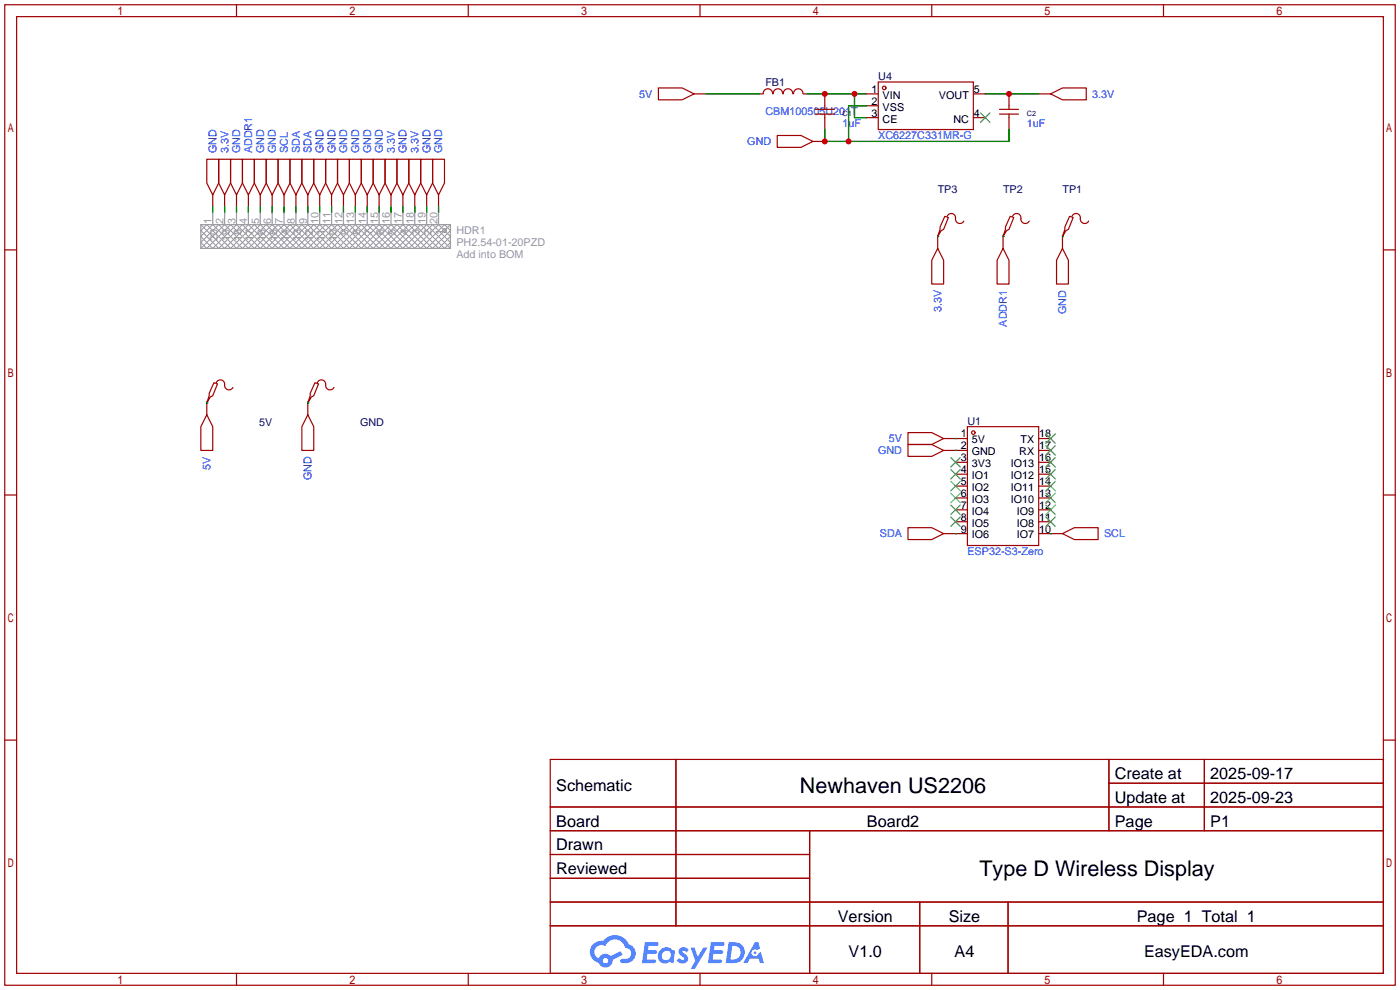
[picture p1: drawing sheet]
<svg xmlns="http://www.w3.org/2000/svg" width="299mm" height="212mm" viewBox="0 0 299 212" stroke-linecap="round" stroke-linejoin="round" font-family="sans-serif">
<g fill="none" stroke="#a10000" stroke-width=".25">
<path d="M1 1h297.2v209.6h-297.2zM3.6 3.6h292.1v204.4h-292.1zM50.5 1v2.6M100.1 1v2.6M149.6 1v2.6M199.1 1v2.6M248.7 1v2.6M1 53.4h2.6M295.7 53.4h2.5M1 105.8h2.6M295.7 105.8h2.5M1 158.2h2.6"/>
<path d="M295.7 158.2h2.5M117.6 162.3h178.1v45.7h-178.1zM117.6 172.5h178.1M117.6 177.5h178.1M144.5 162.3v35.6M173 177.5v30.5M237 162.3v15.2M237 167.4h58.7M257.4 162.3v15.2M117.6 182.6h55.4M117.6 192.8h178.1M117.6 187.7h55.4"/>
<path d="M117.6 197.9h178.1M196.6 192.8v15.2M215.4 192.8v15.2M50.5 208v2.6M100.1 208v2.6M149.6 208v2.6M199.1 208v2.6M248.7 208v2.6"/>
</g>
<g fill="#5487ff">
<path d="M145.3 202.7a1.3 1.3 0 0 1 1.9 .3l-.4 .6a.54 .54 0 0 0-.9-.2l.1 .2a1.34 1.34 0 0 1 .9 1.8 1.47 1.47 0 0 1-2.3-.1l.5-.6 .8 .5a.31 .31 0 0 0 .4-.3 .31 .31 0 0 0-.3-.4 1.12 1.12 0 0 1-.7-1.8z"/>
<path d="M147.6 202.5h.9l.6 2 1.2-2h.9l-2.7 4.6h-.9l1-1.7z"/>
<path d="M137.8 201.4h1.7a1.31 1.31 0 0 1 1.2 .2 .4 .4 0 0 1-.3 .5l-1.8 .1-.1 .9h1.6a.4 .4 0 0 1 .4 .4 .4 .4 0 0 1-.5 .4h-1.6l-.2 1.2h1.4a.46 .46 0 0 1 .5 0 .46 .46 0 0 1 .1 .5l-.4 .2h-2.6z"/>
<path d="M151.9 201.4h1.7a1.32 1.32 0 0 1 1.2 .2 .39 .39 0 0 1-.3 .5l-1.8 .1-.1 .9h1.6a.4 .4 0 0 1 .4 .4 .4 .4 0 0 1-.4 .4h-1.7l-.2 1.2h1.4a.46 .46 0 0 1 .5 0 .46 .46 0 0 1 .1 .5l-.4 .2h-2.6z"/>
<path d="M161.3 201.4h.8l.3 1.3-.6 .4a.75 .75 0 0 0-1.1 .3 .75 .75 0 0 0 .5 1 .75 .75 0 0 0 .9-.7l.5-.2 .6 2.3h-.8l-.3-.9h-1.8l-.5 .9h-1z"/>
<path d="M155.7 201.4l-.6 4.4h1.5a2.27 2.27 0 0 0 2.6-2.2 2.27 2.27 0 0 0-2.7-2.2zM156.5 202.1a1.5 1.5 0 0 1 1.8 1.6 1.5 1.5 0 0 1-1.9 1.4h-.3z"/>
<path d="M141.2 203a1.6 1.6 0 0 0-.3 2.3 1.6 1.6 0 0 0 2.3 .2l.7 .3 .3-2.4-.1-.3-.5-.1a1.58 1.58 0 0 0-2.4 0zM141.8 203.5a.98 .98 0 0 1 1.6 .4 .98 .98 0 0 1-1.1 1.3 .94 .94 0 0 1-.9-.7 .94 .94 0 0 1 .4-1z"/>
<path d="M126.8 201.8a2.37 2.37 0 0 0 1.1 4 1.54 1.54 0 0 0 1.8 1 1.54 1.54 0 0 0 1.2-1.6l2.2-1.1-.5-.8-2 1a1.57 1.57 0 0 0-2.7 .5 1.5 1.5 0 0 1-.7-2.1 1.5 1.5 0 0 1 2.2-.5 2.23 2.23 0 0 1 2.3-1.4 2.23 2.23 0 0 1 2 1.8 1.16 1.16 0 0 1 1.2 1.1 1.16 1.16 0 0 1-1.1 1.2h-.7a.47 .47 0 0 0-.5 .4 .47 .47 0 0 0 .4 .5 2.17 2.17 0 0 0 2.5-.9 2.17 2.17 0 0 0-.3-2.7l-.8-.4a3.2 3.2 0 0 0-5.5-.7l-1.1 .1zM128.8 205.3a.6 .6 0 0 1 1.2 0 .6 .6 0 0 1-1.2 0z"/>
<circle cx="161.4" cy="203.6" r=".28"/>
</g>
<g fill="none" stroke="#a10000" stroke-width=".25">
<path d="M140.7 18.8h5.1l2.5 1.3-2.5 1.2h-5.1zM187.7 17.5h20.3v10.2h-20.3zM44.2 34h2.5v5.1l-1.2 2.6-1.3-2.6zM46.7 34h2.6v5.1l-1.3 2.6-1.3-2.6zM49.3 34h2.5v5.1l-1.3 2.6-1.2-2.6zM51.8 34h2.6v5.1l-1.3 2.6-1.3-2.6zM54.4 34h2.5v5.1l-1.3 2.6-1.2-2.6zM56.9 34h2.5v5.1l-1.2 2.6-1.3-2.6zM59.4 34h2.6v5.1l-1.3 2.6-1.3-2.6zM62 34h2.5v5.1l-1.3 2.6-1.2-2.6zM64.5 34h2.6v5.1l-1.3 2.6-1.3-2.6zM67.1 34h2.5v5.1l-1.3 2.6-1.2-2.6z"/>
<path d="M69.6 34h2.5v5.1l-1.2 2.6-1.3-2.6zM72.1 34h2.6v5.1l-1.3 2.6-1.3-2.6zM74.7 34h2.5v5.1l-1.3 2.6-1.2-2.6zM77.2 34h2.6v5.1l-1.3 2.6-1.3-2.6zM79.8 34h2.5v5.1l-1.3 2.6-1.2-2.6zM82.3 34h2.5v5.1l-1.2 2.6-1.3-2.6zM84.8 34h2.6v5.1l-1.3 2.6-1.3-2.6zM87.4 34h2.5v5.1l-1.3 2.6-1.2-2.6zM89.9 34h2.6v5.1l-1.3 2.6-1.3-2.6zM92.5 34h2.5v5.1l-1.3 2.6-1.2-2.6zM148.3 20.1h2.6M162.3 20.1h.8"/>
<path d="M163.1 20.1a1.01 1.01 0 0 1 1-1.1 1.01 1.01 0 0 1 1 1.1M165.3 20.1a1.01 1.01 0 0 1 1-1.1 1.01 1.01 0 0 1 1 1.1M166.1 29h5.1l2.5 1.2-2.5 1.3h-5.1zM167.4 20.1a1.01 1.01 0 0 1 1-1.1 1.01 1.01 0 0 1 1 1.1M169.6 20.1a1.01 1.01 0 0 1 1-1.1 1.01 1.01 0 0 1 1 1.1M171.7 20.1h.8M173.7 30.2h2.6M174.2 24.4h4.1M174.2 23.4h4.1M176.3 20.1v3.3M176.3 24.4v3.3M185.2 20.1h2.5"/>
<path d="M185.2 22.6h2.5M185.2 25.1h2.5M208 20.1h2.6M208 25.1h2.6M213.6 24.4h4.1M213.6 23.4h4.1M215.6 20.1v3.3M215.6 24.4v3.3M222 20.1h2.5M224.5 20.1l2.6-1.3h5.1v2.5h-5.1zM45.5 41.7v2.5M48 41.7v2.5"/>
<path d="M50.5 41.7v2.5M53.1 41.7v2.5M55.6 41.7v2.5M58.2 41.7v2.5M60.7 41.7v2.5M63.2 41.7v2.5M65.8 41.7v2.5M68.3 41.7v2.5M70.9 41.7v2.5M73.4 41.7v2.5M75.9 41.7v2.5M78.5 41.7v2.5"/>
<path d="M81 41.7v2.5M83.6 41.7v2.5M86.1 41.7v2.5M88.6 41.7v2.5M91.2 41.7v2.5M93.7 41.7v2.5M200.4 53.1l1.3 2.5v5.1h-2.6v-5.1zM200.4 50.3v2.8M201.9 46.2l.8 .3-1 2.5-.5 .3-.8 1.2 .5-1.5v-.5zM202.4 46.2a.93 .93 0 0 1 1.2-.5 .93 .93 0 0 1 .6 1 .94 .94 0 0 0 .7 1 .94 .94 0 0 0 1.1-.5M214.4 53.1l1.2 2.5v5.1h-2.5v-5.1zM214.4 50.3v2.8"/>
<path d="M215.9 46.2l.8 .3-1.1 2.5-.5 .3-.7 1.2 .5-1.5v-.5zM216.4 46.2a.93 .93 0 0 1 1.1-.5 .93 .93 0 0 1 .7 1 .94 .94 0 0 0 .7 1 .94 .94 0 0 0 1.1-.5M227.1 53.1l1.2 2.5v5.1h-2.5v-5.1zM227.1 50.3v2.8M228.6 46.2l.8 .3-1.1 2.5-.5 .3-.7 1.2 .5-1.5v-.5zM229.1 46.2a.93 .93 0 0 1 1.1-.5 .93 .93 0 0 1 .7 1 .94 .94 0 0 0 .7 1 .94 .94 0 0 0 1.1-.5M44.2 88.6l1.3 2.6v5.1h-2.6v-5.1zM44.2 85.9v2.7M45.7 81.8l.8 .2-1 2.6-.5 .2-.8 1.3 .5-1.5v-.5zM46.2 81.8a.93 .93 0 0 1 1.2-.6 .93 .93 0 0 1 .6 1.1 .94 .94 0 0 0 .7 1 .94 .94 0 0 0 1.1-.5M65.8 88.6l1.3 2.6v5.1h-2.6v-5.1zM65.8 85.9v2.7"/>
<path d="M67.3 81.8l.8 .2-1 2.6-.6 .2-.7 1.3 .5-1.5v-.5zM67.8 81.8a.93 .93 0 0 1 1.1-.6 .93 .93 0 0 1 .7 1.1 .94 .94 0 0 0 .7 1 .94 .94 0 0 0 1.1-.5M194.1 92.5h5l2.6 1.2-2.6 1.3h-5zM194.1 95h5l2.6 1.3-2.6 1.2h-5zM201.7 93.7h5.1M201.7 96.3h5.1M204.2 98.8h2.6M206.8 91.2h15.2v25.4h-15.2zM222 93.7h2.5M222 96.3h2.5M222 98.8h2.5M194.1 112.8h5l2.6 1.2-2.6 1.3h-5z"/>
<path d="M201.7 114h5.1M204.2 101.3h2.6M204.2 103.9h2.6M204.2 106.4h2.6M204.2 109h2.6M204.2 111.5h2.6M222 101.3h2.5M222 103.9h2.5M222 106.4h2.5M222 109h2.5M222 111.5h2.5M222 114h5.1"/>
<path d="M227.1 114l2.5-1.2h5.1v2.5h-5.1z"/>
<circle cx="189" cy="18.8" r=".38"/>
<circle cx="208" cy="92.5" r=".38"/>
</g>
<g fill="none" stroke="#008700" stroke-width=".25">
<path d="M150.9 20.1h11.4M172.5 20.1h12.7M176.3 27.7v2.5h39.3v-2.5M182.6 20.1v5h2.6M185.2 22.6h-3.8v7.6M210.6 20.1h11.4M45.5 44.2v1.3M48 44.2v1.3M50.5 44.2v1.3M53.1 44.2v1.3M55.6 44.2v1.3M58.2 44.2v1.3"/>
<path d="M60.7 44.2v1.3M63.2 44.2v1.3M65.8 44.2v1.3M68.3 44.2v1.3M70.9 44.2v1.3M73.4 44.2v1.3M75.9 44.2v1.3M78.5 44.2v1.3M81 44.2v1.3M83.6 44.2v1.3M86.1 44.2v1.3M88.6 44.2v1.3"/>
<path d="M91.2 44.2v1.3M93.7 44.2v1.3M200.4 50.5h.1M214.4 50.5h.1M227.1 50.5h.1M44.2 86.1h.1M65.8 86.1h.1M204.2 93.7h.1M204.2 96.3h.1M204.2 114h.1M224.5 114h.1"/>
</g>
<g fill="none" stroke="#3c3" stroke-width=".25">
<path d="M209.5 24.1l2.1 2.1M211.6 24.1l-2.1 2.1M203.2 97.8l2 2M205.2 97.8l-2 2M223.5 97.8l2.1 2M223.5 95.2l2.1 2.1M223.5 92.7l2.1 2M225.6 97.8l-2.1 2M225.6 95.2l-2.1 2.1M225.6 92.7l-2.1 2M203.2 100.3l2 2.1M203.2 102.9l2 2"/>
<path d="M203.2 105.4l2 2M203.2 107.9l2 2.1M203.2 110.5l2 2M205.2 100.3l-2 2.1M205.2 102.9l-2 2M205.2 105.4l-2 2M205.2 107.9l-2 2.1M205.2 110.5l-2 2M223.5 110.5l2.1 2M223.5 107.9l2.1 2.1M223.5 105.4l2.1 2M223.5 102.9l2.1 2"/>
<path d="M223.5 100.3l2.1 2.1M225.6 110.5l-2.1 2M225.6 107.9l-2.1 2.1M225.6 105.4l-2.1 2M225.6 102.9l-2.1 2M225.6 100.3l-2.1 2.1"/>
</g>
<path d="M42.9 48l5.1 5.1 5.1-5.1 5.1 5.1 5-5.1 5.1 5.1 5.1-5.1 5.1 5.1 5.1-5.1 5 5.1 5.1-5.1 2.6 2.5-2.6 2.6-5.1-5.1-5 5.1-5.1-5.1-5.1 5.1-5.1-5.1-5.1 5.1-5-5.1-5.1 5.1-5.1-5.1-5.1 5.1M44.2 48l-1.3 1.3 3.8 3.8 5.1-5.1 5.1 5.1 5.1-5.1 5.1 5.1 5-5.1 5.1 5.1 5.1-5.1 5.1 5.1 5.1-5.1 3.8 3.8-1.3 1.3-5.1-5.1-5.1 5.1-5-5.1-5.1 5.1-5.1-5.1-5.1 5.1-5.1-5.1-5 5.1-5.1-5.1-5.1 5.1-1.3-1.3 3.8-3.8 5.1 5.1 5.1-5.1 5.1 5.1 5.1-5.1 5 5.1 5.1-5.1 5.1 5.1 5.1-5.1 5.1 5.1 3.8-3.8-1.3-1.3-5.1 5.1-5.1-5.1-5 5.1-5.1-5.1-5.1 5.1-5.1-5.1-5.1 5.1-5-5.1-5.1 5.1zM95.2 48.9l.1 .2M95.3 49.4l-.1 .2M96.3 48l-5.1 5.1-5.1-5.1-5.1 5.1-5.1-5.1-5 5.1-5.1-5.1-5.1 5.1-5.1-5.1-5.1 5.1-5-5.1-2.6 2.5 2.6 2.6 5-5.1 5.1 5.1 5.1-5.1 5.1 5.1 5.1-5.1 5 5.1 5.1-5.1 5.1 5.1 5.1-5.1 5.1 5.1" fill="none" stroke="#999" stroke-width=".21"/>
<g fill="none" stroke="#999" stroke-width=".25">
<path d="M42.9 48h53.4v5.1h-53.4zM45.5 45.5v2.5M48 45.5v2.5M50.5 45.5v2.5M53.1 45.5v2.5M55.6 45.5v2.5M58.2 45.5v2.5M60.7 45.5v2.5M63.2 45.5v2.5M65.8 45.5v2.5M68.3 45.5v2.5M70.9 45.5v2.5"/>
<path d="M73.4 45.5v2.5M75.9 45.5v2.5M78.5 45.5v2.5M81 45.5v2.5M83.6 45.5v2.5M86.1 45.5v2.5M88.6 45.5v2.5M91.2 45.5v2.5M93.7 45.5v2.5"/>
<circle cx="95" cy="49.3" r=".38"/>
</g>
<g fill="#c00">
<circle cx="176.3" cy="20.1" r=".63"/>
<circle cx="182.6" cy="20.1" r=".63"/>
<circle cx="215.6" cy="20.1" r=".63"/>
<circle cx="176.3" cy="30.2" r=".63"/>
<circle cx="181.4" cy="30.2" r=".63"/>
</g>
<g font-size="4.6">
<text x="171" y="169.4">Newhaven US2206</text>
<text x="209.3" y="187.2">Type D Wireless Display</text>
</g>
<g font-size="3.5">
<text x="238.3" y="166.5">Create at</text>
<text x="258.7" y="166.5">2025-09-17</text>
<text x="118.9" y="169.1">Schematic</text>
<text x="238.3" y="171.6">Update at</text>
<text x="258.7" y="171.6">2025-09-23</text>
<text x="118.9" y="176.7">Board</text>
<text x="185.3" y="176.7">Board2</text>
<text x="238.3" y="176.7">Page</text>
<text x="258.7" y="176.7">P1</text>
<text x="118.9" y="181.8">Drawn</text>
<text x="118.9" y="186.8">Reviewed</text>
<text x="179.1" y="197">Version</text>
<text x="202.8" y="197">Size</text>
<text x="243" y="197">Page 1 Total 1</text>
<text x="181.4" y="204.6">V1.0</text>
<text x="204" y="204.6">A4</text>
<text x="244.5" y="204.6">EasyEDA.com</text>
</g>
<g font-size="2.3" fill="#000080">
<text x="187.7" y="17.1">U4</text>
<text x="163.6" y="18.3">FB1</text>
<text x="200.4" y="41.2">TP3</text>
<text x="214.4" y="41.2">TP2</text>
<text x="227.1" y="41.2">TP1</text>
<text x="55.4" y="91">5V</text>
<text x="77" y="91">GND</text>
<text x="206.8" y="90.7">U1</text>
</g>
<g font-size="2.3" fill="#00f">
<text x="136.6" y="20.9">5V</text>
<text x="233.4" y="20.9">3.3V</text>
<text x="163.6" y="24.7">CBM100505U201T</text>
<text x="180.1" y="27.2">1uF</text>
<text x="187.7" y="29.8">XC6227C331MR-G</text>
<text x="219.5" y="27.2">1uF</text>
<text x="46.3" y="32.8" transform="rotate(-90 46.3 32.8)">GND</text>
<text x="48.8" y="32.8" transform="rotate(-90 48.8 32.8)">3.3V</text>
<text x="51.4" y="32.8" transform="rotate(-90 51.4 32.8)">GND</text>
<text x="53.9" y="32.8" transform="rotate(-90 53.9 32.8)">ADDR1</text>
<text x="56.4" y="32.8" transform="rotate(-90 56.4 32.8)">GND</text>
<text x="59" y="32.8" transform="rotate(-90 59 32.8)">GND</text>
<text x="61.5" y="32.8" transform="rotate(-90 61.5 32.8)">SCL</text>
<text x="64.1" y="32.8" transform="rotate(-90 64.1 32.8)">SDA</text>
<text x="66.6" y="32.8" transform="rotate(-90 66.6 32.8)">SDA</text>
<text x="69.1" y="32.8" transform="rotate(-90 69.1 32.8)">GND</text>
<text x="71.7" y="32.8" transform="rotate(-90 71.7 32.8)">GND</text>
<text x="74.2" y="32.8" transform="rotate(-90 74.2 32.8)">GND</text>
<text x="76.8" y="32.8" transform="rotate(-90 76.8 32.8)">GND</text>
<text x="79.3" y="32.8" transform="rotate(-90 79.3 32.8)">GND</text>
<text x="81.8" y="32.8" transform="rotate(-90 81.8 32.8)">GND</text>
<text x="84.4" y="32.8" transform="rotate(-90 84.4 32.8)">3.3V</text>
<text x="86.9" y="32.8" transform="rotate(-90 86.9 32.8)">GND</text>
<text x="89.5" y="32.8" transform="rotate(-90 89.5 32.8)">3.3V</text>
<text x="92" y="32.8" transform="rotate(-90 92 32.8)">GND</text>
<text x="94.5" y="32.8" transform="rotate(-90 94.5 32.8)">GND</text>
<text x="159.7" y="31">GND</text>
<text x="201.2" y="66.7" transform="rotate(-90 201.2 66.7)">3.3V</text>
<text x="215.2" y="69.8" transform="rotate(-90 215.2 69.8)">ADDR1</text>
<text x="227.9" y="67.1" transform="rotate(-90 227.9 67.1)">GND</text>
<text x="190" y="94.5">5V</text>
<text x="45" y="100.4" transform="rotate(-90 45 100.4)">5V</text>
<text x="187.7" y="97.1">GND</text>
<text x="66.6" y="102.7" transform="rotate(-90 66.6 102.7)">GND</text>
<text x="188" y="114.9">SDA</text>
<text x="206.8" y="118.7">ESP32-S3-Zero</text>
<text x="236" y="114.9">SCL</text>
</g>
<g font-size="2.3">
<text x="186.3" y="19.8">1</text>
<text x="186.3" y="22.4">2</text>
<text x="188.6" y="21.1">VIN</text>
<text x="188.6" y="23.6">VSS</text>
<text x="200.7" y="21.1">VOUT</text>
<text x="208.2" y="19.8">5</text>
<text x="186.3" y="24.9">3</text>
<text x="188.6" y="26.2">CE</text>
<text x="203.8" y="26.2">NC</text>
<text x="208.2" y="24.9">4</text>
<text x="205.3" y="93.5">1</text>
<text x="207.7" y="94.8">5V</text>
<text x="218.1" y="94.8">TX</text>
<text x="222.1" y="93.5">18</text>
<text x="205.3" y="96">2</text>
<text x="205.3" y="98.6">3</text>
<text x="205.3" y="101.1">4</text>
<text x="207.7" y="97.3">GND</text>
<text x="207.7" y="99.8">3V3</text>
<text x="216.1" y="99.8">IO13</text>
<text x="217.8" y="97.3">RX</text>
<text x="222.1" y="101.1">15</text>
<text x="222.1" y="98.6">16</text>
<text x="222.1" y="96">17</text>
<text x="205.3" y="103.7">5</text>
<text x="205.3" y="106.2">6</text>
<text x="207.7" y="102.4">IO1</text>
<text x="207.7" y="104.9">IO2</text>
<text x="207.7" y="107.5">IO3</text>
<text x="216.1" y="107.5">IO10</text>
<text x="216.1" y="104.9">IO11</text>
<text x="216.1" y="102.4">IO12</text>
<text x="222.1" y="106.2">13</text>
<text x="222.1" y="103.7">14</text>
<text x="205.3" y="108.7">7</text>
<text x="205.3" y="111.3">8</text>
<text x="205.3" y="113.8">9</text>
<text x="207.7" y="110">IO4</text>
<text x="207.7" y="112.5">IO5</text>
<text x="217.3" y="112.5">IO8</text>
<text x="217.3" y="110">IO9</text>
<text x="222.1" y="113.8">10</text>
<text x="222.1" y="111.3">11</text>
<text x="222.1" y="108.7">12</text>
<text x="207.7" y="115.1">IO6</text>
<text x="217.3" y="115.1">IO7</text>
</g>
<g font-size="2.3" fill="#999">
<text x="45.2" y="47.9" transform="rotate(-90 45.2 47.9)">1</text>
<text x="47.8" y="47.9" transform="rotate(-90 47.8 47.9)">2</text>
<text x="50.3" y="47.9" transform="rotate(-90 50.3 47.9)">3</text>
<text x="52.9" y="47.9" transform="rotate(-90 52.9 47.9)">4</text>
<text x="55.4" y="47.9" transform="rotate(-90 55.4 47.9)">5</text>
<text x="57.9" y="47.9" transform="rotate(-90 57.9 47.9)">6</text>
<text x="60.5" y="47.9" transform="rotate(-90 60.5 47.9)">7</text>
<text x="63" y="47.9" transform="rotate(-90 63 47.9)">8</text>
<text x="65.6" y="47.9" transform="rotate(-90 65.6 47.9)">9</text>
<text x="68.1" y="47.9" transform="rotate(-90 68.1 47.9)">10</text>
<text x="70.6" y="47.9" transform="rotate(-90 70.6 47.9)">11</text>
<text x="73.2" y="47.9" transform="rotate(-90 73.2 47.9)">12</text>
<text x="75.7" y="47.9" transform="rotate(-90 75.7 47.9)">13</text>
<text x="78.3" y="47.9" transform="rotate(-90 78.3 47.9)">14</text>
<text x="80.8" y="47.9" transform="rotate(-90 80.8 47.9)">15</text>
<text x="83.3" y="47.9" transform="rotate(-90 83.3 47.9)">16</text>
<text x="85.9" y="47.9" transform="rotate(-90 85.9 47.9)">17</text>
<text x="88.4" y="47.9" transform="rotate(-90 88.4 47.9)">18</text>
<text x="91" y="47.9" transform="rotate(-90 91 47.9)">19</text>
<text x="93.5" y="47.9" transform="rotate(-90 93.5 47.9)">20</text>
<text x="46.5" y="51.5" transform="rotate(-90 46.5 51.5)">20</text>
<text x="49" y="51.5" transform="rotate(-90 49 51.5)">19</text>
<text x="51.6" y="51.5" transform="rotate(-90 51.6 51.5)">18</text>
<text x="54.1" y="51.5" transform="rotate(-90 54.1 51.5)">17</text>
<text x="56.7" y="51.5" transform="rotate(-90 56.7 51.5)">16</text>
<text x="59.2" y="51.5" transform="rotate(-90 59.2 51.5)">15</text>
<text x="61.7" y="51.5" transform="rotate(-90 61.7 51.5)">14</text>
<text x="64.3" y="51.5" transform="rotate(-90 64.3 51.5)">13</text>
<text x="66.8" y="51.5" transform="rotate(-90 66.8 51.5)">12</text>
<text x="69.4" y="51.5" transform="rotate(-90 69.4 51.5)">11</text>
<text x="71.9" y="51.5" transform="rotate(-90 71.9 51.5)">10</text>
<text x="74.4" y="50.2" transform="rotate(-90 74.4 50.2)">9</text>
<text x="77" y="50.2" transform="rotate(-90 77 50.2)">8</text>
<text x="79.5" y="50.2" transform="rotate(-90 79.5 50.2)">7</text>
<text x="82.1" y="50.2" transform="rotate(-90 82.1 50.2)">6</text>
<text x="84.6" y="50.2" transform="rotate(-90 84.6 50.2)">5</text>
<text x="87.1" y="50.2" transform="rotate(-90 87.1 50.2)">4</text>
<text x="89.7" y="50.2" transform="rotate(-90 89.7 50.2)">3</text>
<text x="92.2" y="50.2" transform="rotate(-90 92.2 50.2)">2</text>
<text x="94.8" y="50.2" transform="rotate(-90 94.8 50.2)">1</text>
<text x="97.5" y="50.1">HDR1</text>
<text x="97.5" y="52.6">PH2.54-01-20PZD</text>
<text x="97.5" y="55.2">Add into BOM</text>
</g>
<g font-size="1.6" fill="#000080">
<text x="180.1" y="24.8">C1</text>
<text x="219.5" y="24.8">C2</text>
</g>
</svg>
